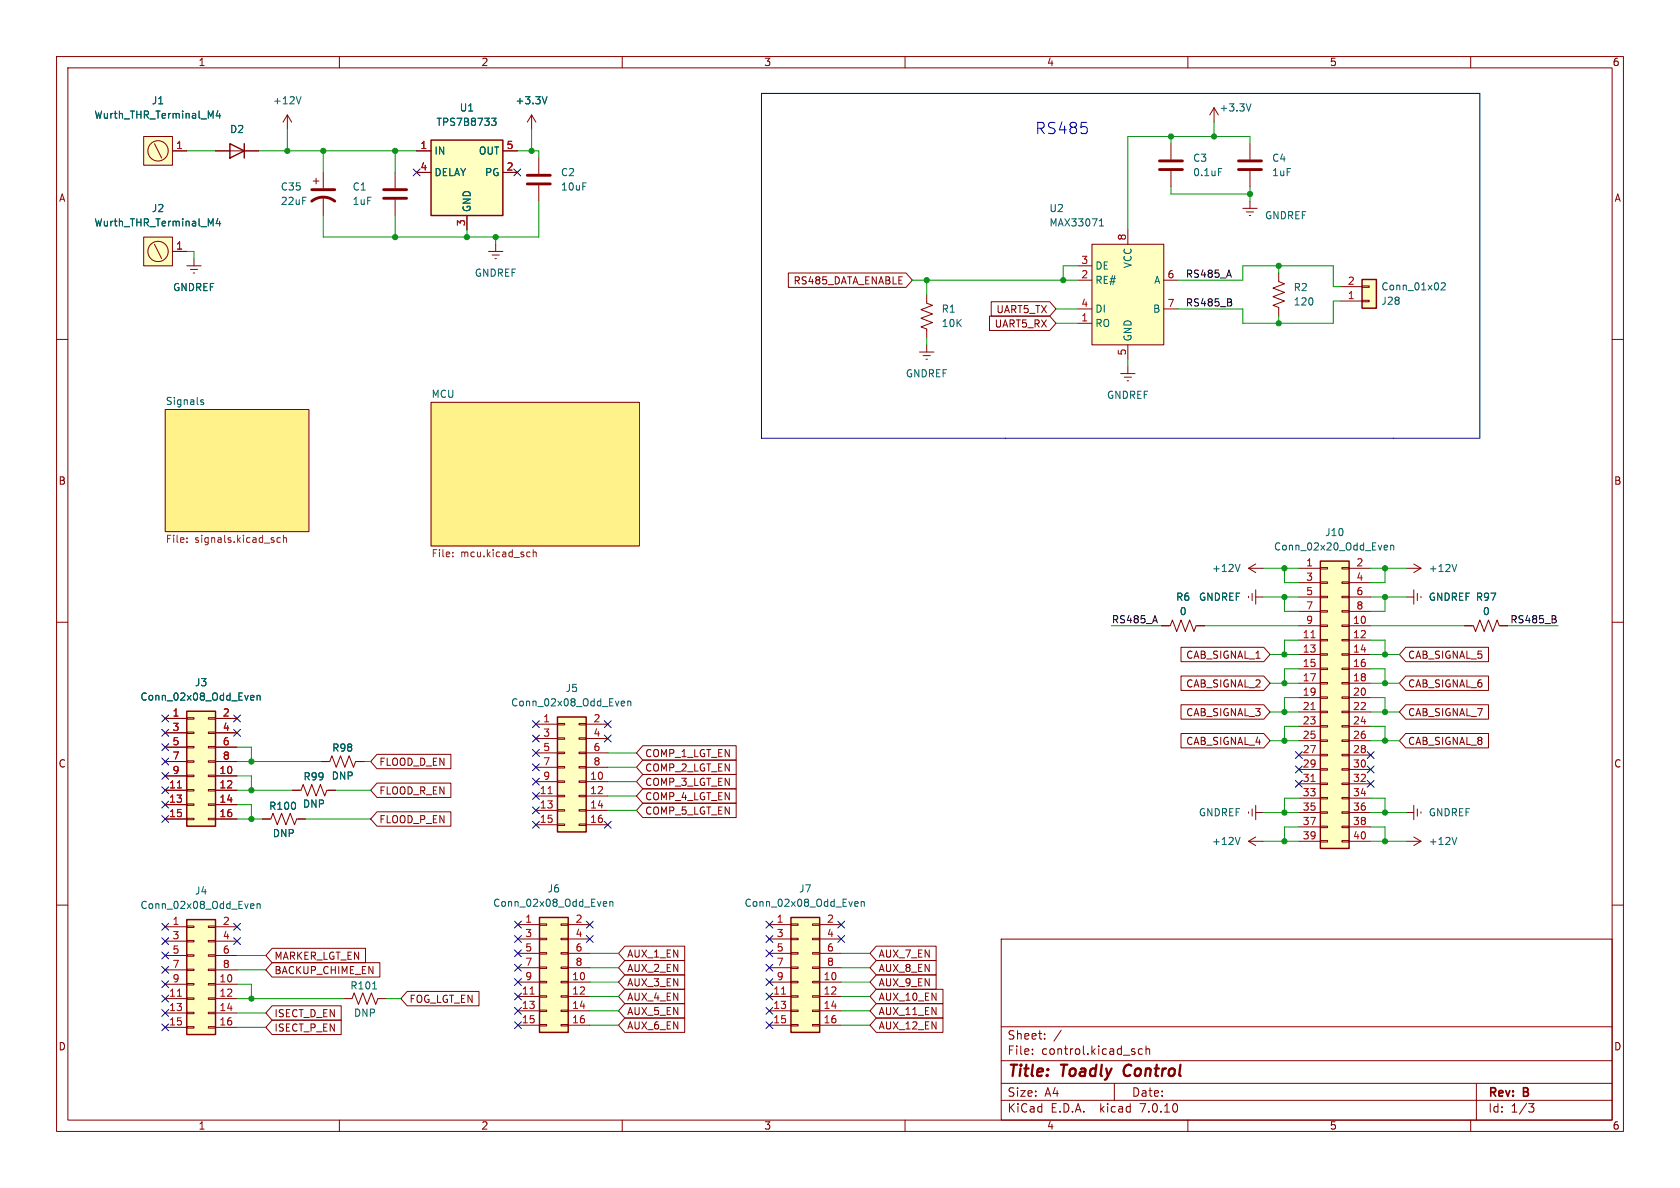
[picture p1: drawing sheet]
<svg xmlns="http://www.w3.org/2000/svg" width="297mm" height="210mm" viewBox="0 0 297 210" stroke-linecap="round" stroke-linejoin="round" font-family="sans-serif">
<g fill="none" stroke="#840000" stroke-width=".18">
<path d="M10 10h277v190h-277zM12 12h273v186h-273zM60 10v2M110 10v2M160 10v2M210 10v2M214.6 19.1l-.7 1.2M214.6 19.1v2.5M214.6 19.1l.8 1.2M260 10v2M25.4 24.1h5.1v5.1h-5.1zM27.3 25.4l1.3 2.5"/>
<path d="M30.5 26.7h2.5M38.1 26.7h7.6M50.8 20.3l-.8 1.3M50.8 20.3v2.6M50.8 20.3l.8 1.3M55.4 32h1M55.9 31.5v1M57.1 30.5v2.8M57.1 34.8v3.3M69.8 30.5v2.8M69.8 35.3v2.8M73.7 26.7h2.5"/>
<path d="M73.7 30.5h2.5M82.5 38.1v2.5M88.9 26.7h2.5M88.9 30.5h2.5M94 20.3l-.8 1.3M94 20.3v2.6M94 20.3l.7 1.3M95.2 27.9v2.8M95.2 32.8v2.8M207 25.4v2.8M207 30.2v2.8M219.7 36.8h2.5"/>
<path d="M220.3 37.5h1.3M220.9 38.1h.2M221 25.4v2.8M221 30.2v2.8M221 35.6v1.2M10 60h2M25.4 41.9h5.1v5.1h-5.1zM27.3 43.2l1.3 2.5M30.5 44.5h2.5M33 47h2.6M33.7 47.6h1.2M34.2 48.3h.2"/>
<path d="M34.3 45.7v1.3M86.4 44.5h2.5M87 45.1h1.3M87.5 45.7h.3M87.6 43.2v1.3M139.4 48.3h20.8l1.1 1.2-1.1 1.3h-20.8zM163.8 52.1v1.5l1 .4-2 .7 2 .8-2 .8 2 .7-2 .8 1 .4v1.5M174.9 55.9h10.7l1.1 1.3-1.1 1.2h-10.7zM175.2 53.3h10.4l1.1 1.3-1.1 1.3h-10.4zM190.5 47h2.5M190.5 57.2h2.5M190.5 49.5h2.5"/>
<path d="M190.5 54.6h2.5M193 43.2h12.7v17.8h-12.7zM199.4 40.6v2.6M205.7 49.5h2.6M205.7 54.6h2.6M226.1 48.3v1.5l1 .4-2.1 .7 2.1 .8-2.1 .8 2.1 .7-2.1 .8 1.1 .4v1.5M237 53.2h3.8M237 50.7h3.8M240.8 50.5h1.3v.3h-1.3zM240.8 53.1h1.3v.2h-1.3zM285 60h2M29.2 72.4h25.4v21.6h-25.4z"/>
<path d="M76.2 71.1h36.8v25.4h-36.8zM162.6 62.2h2.5M163.2 62.9h1.3M163.7 63.5h.3M163.8 61v1.2M198.1 66h2.6M198.8 66.7h1.2M199.3 67.3h.2M199.4 61v2.5M199.4 64.8v1.2M222 99.7l-1.3 .8M249.9 99.7l1.3 .8"/>
<path d="M10 110h2M205.4 110.6h1.5l.4-1 .7 2 .8-2 .7 2 .8-2 .8 2 .4-1h1.5M208.8 119.5h14.6l1.1 1.3-1.1 1.2h-14.6zM208.8 114.4h14.6l1.1 1.3-1.1 1.3h-14.6zM220.7 100.5h2.6M220.7 105.4v.3M220.7 100.5l1.3 .7M221.4 104.9v1.3M222 105.5h1.3M222 104.3v2.5M229.6 100.5h3.8M229.6 110.6h3.8"/>
<path d="M229.6 113.2h3.8M229.6 115.7h3.8M229.6 118.2h3.8M229.6 103h3.8M229.6 105.5h3.8M229.6 108.1h3.8M233.4 118.1h1.3v.3h-1.3zM233.4 115.6h1.3v.2h-1.3zM233.4 113h1.3v.3h-1.3zM233.4 110.5h1.3v.2h-1.3zM233.4 108h1.3v.2h-1.3zM233.4 105.4h1.3v.3h-1.3z"/>
<path d="M233.4 102.9h1.3v.2h-1.3zM233.4 100.3h1.3v.3h-1.3zM237.2 118.1h1.3v.3h-1.3zM237.2 115.6h1.3v.2h-1.3zM237.2 113h1.3v.3h-1.3zM237.2 110.5h1.3v.2h-1.3zM237.2 108h1.3v.2h-1.3zM237.2 105.4h1.3v.3h-1.3zM237.2 102.9h1.3v.2h-1.3zM237.2 100.3h1.3v.3h-1.3zM238.5 100.5h3.8M238.5 110.6h3.8"/>
<path d="M238.5 113.2h3.8M238.5 115.7h3.8M238.5 118.2h3.8M238.5 103h3.8M238.5 105.5h3.8M238.5 108.1h3.8M248.5 119.5h14.6v2.5h-14.6l-1.1-1.2zM248.5 114.4h14.6v2.6h-14.6l-1.1-1.3zM248.7 100.5h2.5M248.7 105.5h1.2M249.9 104.3v2.5M250.6 104.9v1.3"/>
<path d="M251.2 105.4v.3M251.2 100.5l-1.3 .7M259 110.6h1.5l.4 1 .7-2 .8 2 .7-2 .8 2 .8-2 .3 1h1.6M285 110h2M29.2 139.7h3.8M29.2 134.6h3.8M29.2 127h3.8M29.2 137.2h3.8M29.2 129.5h3.8M29.2 132.1h3.8M33 139.6h1.3v.2h-1.3zM33 137h1.3v.3h-1.3z"/>
<path d="M33 134.5h1.3v.2h-1.3zM33 132h1.3v.2h-1.3zM33 129.4h1.3v.3h-1.3zM33 126.9h1.3v.2h-1.3zM36.8 139.6h1.3v.2h-1.3zM36.8 137h1.3v.3h-1.3zM36.8 134.5h1.3v.2h-1.3zM36.8 132h1.3v.2h-1.3zM36.8 129.4h1.3v.3h-1.3zM36.8 126.9h1.3v.2h-1.3zM38.1 139.7h3.8M38.1 134.6h3.8"/>
<path d="M38.1 127h3.8M38.1 137.2h3.8M38.1 129.5h3.8M38.1 132.1h3.8M51.7 139.7h1.5l.4-1 .8 2 .7-2 .8 2 .7-2 .8 2 .4-1h1.5M56.8 134.6h1.5l.4-1 .7 2 .8-2 .8 2 .7-2 .8 2 .4-1h1.5M66.6 138.4h13.1v2.6h-13.1l-1.1-1.3zM66.6 133.3h13.1v2.6h-13.1l-1.1-1.3zM94.7 128h3.9M94.7 138.2h3.9M94.7 130.6h3.9M94.7 133.1h3.9"/>
<path d="M94.7 135.6h3.9M98.6 138h1.2v.3h-1.2zM98.6 135.5h1.2v.3h-1.2zM98.6 133h1.2v.2h-1.2zM98.6 130.4h1.2v.3h-1.2zM98.6 127.9h1.2v.2h-1.2zM102.4 138h1.2v.3h-1.2zM102.4 135.5h1.2v.3h-1.2zM102.4 133h1.2v.2h-1.2zM102.4 130.4h1.2v.3h-1.2zM102.4 127.9h1.2v.2h-1.2zM103.6 128h3.8"/>
<path d="M103.6 138.2h3.8M103.6 130.6h3.8M103.6 133.1h3.8M103.6 135.6h3.8M113.6 131.8h16.5v2.6h-16.5l-1.1-1.3zM113.6 139.4h16.5v2.6h-16.5l-1.1-1.3zM113.6 136.9h16.5v2.5h-16.5l-1.1-1.2zM113.6 134.4h16.5v2.5h-16.5l-1.1-1.3zM208.8 129.7h14.6l1.1 1.2-1.1 1.3h-14.6zM208.8 124.6h14.6l1.1 1.3-1.1 1.2h-14.6zM229.6 120.8h3.8M229.6 123.3h3.8"/>
<path d="M229.6 125.9h3.8M229.6 128.4h3.8M229.6 130.9h3.8M229.6 133.5h3.8M229.6 136h3.8M229.6 138.6h3.8M233.4 138.4h1.3v.3h-1.3zM233.4 135.9h1.3v.2h-1.3zM233.4 133.4h1.3v.2h-1.3zM233.4 130.8h1.3v.3h-1.3zM233.4 128.3h1.3v.2h-1.3zM233.4 125.7h1.3v.3h-1.3z"/>
<path d="M233.4 123.2h1.3v.2h-1.3zM233.4 120.7h1.3v.2h-1.3zM237.2 138.4h1.3v.3h-1.3zM237.2 135.9h1.3v.2h-1.3zM237.2 133.4h1.3v.2h-1.3zM237.2 130.8h1.3v.3h-1.3zM237.2 128.3h1.3v.2h-1.3zM237.2 125.7h1.3v.3h-1.3zM237.2 123.2h1.3v.2h-1.3zM237.2 120.7h1.3v.2h-1.3zM238.5 120.8h3.8M238.5 123.3h3.8"/>
<path d="M238.5 125.9h3.8M238.5 128.4h3.8M238.5 130.9h3.8M238.5 133.5h3.8M238.5 136h3.8M238.5 138.6h3.8M248.5 124.6h14.6v2.5h-14.6l-1.1-1.2zM248.5 129.7h14.6v2.5h-14.6l-1.1-1.3zM10 160h2M29.2 144.8h3.8M29.2 142.2h3.8M33 144.7h1.3v.2h-1.3z"/>
<path d="M33 142.1h1.3v.3h-1.3zM36.8 144.7h1.3v.2h-1.3zM36.8 142.1h1.3v.3h-1.3zM38.1 144.8h3.8M38.1 142.2h3.8M46.4 144.8h1.5l.4-1 .7 2 .8-2 .7 2 .8-2 .8 2 .4-1h1.5M66.6 143.5h13.1v2.6h-13.1l-1.1-1.3zM94.7 140.7h3.9M94.7 143.3h3.9M94.7 145.8h3.9M98.6 145.7h1.2v.2h-1.2zM98.6 143.1h1.2v.3h-1.2z"/>
<path d="M98.6 140.6h1.2v.2h-1.2zM102.4 145.7h1.2v.2h-1.2zM102.4 143.1h1.2v.3h-1.2zM102.4 140.6h1.2v.2h-1.2zM103.6 140.7h3.8M103.6 143.3h3.8M103.6 145.8h3.8M113.6 142h16.5v2.5h-16.5l-1.1-1.2zM220.7 148.7h2.6M220.7 143.5v.3M220.7 148.7l1.3 .8M221.4 143v1.3"/>
<path d="M222 143.6h1.3M222 142.4v2.5M222 148l-1.3 .7M229.6 141.1h3.8M229.6 143.6h3.8M229.6 146.2h3.8M229.6 148.7h3.8M233.4 148.6h1.3v.2h-1.3zM233.4 146.1h1.3v.2h-1.3zM233.4 143.5h1.3v.3h-1.3zM233.4 141h1.3v.2h-1.3zM237.2 148.6h1.3v.2h-1.3z"/>
<path d="M237.2 146.1h1.3v.2h-1.3zM237.2 143.5h1.3v.3h-1.3zM237.2 141h1.3v.2h-1.3zM238.5 141.1h3.8M238.5 143.6h3.8M238.5 146.2h3.8M238.5 148.7h3.8M248.7 143.6h1.2M248.7 148.7h2.5M249.9 142.4v2.5M249.9 148l1.3 .7M250.6 143v1.3"/>
<path d="M251.2 143.5v.3M251.2 148.7l-1.3 .8M285 160h2M29.2 176.5h3.8M29.2 163.8h3.8M29.2 174h3.8M29.2 179.1h3.8M29.2 166.4h3.8M29.2 168.9h3.8M29.2 171.5h3.8M33 178.9h1.3v.3h-1.3zM33 176.4h1.3v.3h-1.3z"/>
<path d="M33 173.9h1.3v.2h-1.3zM33 171.3h1.3v.3h-1.3zM33 168.8h1.3v.2h-1.3zM33 166.2h1.3v.3h-1.3zM33 163.7h1.3v.3h-1.3zM36.8 178.9h1.3v.3h-1.3zM36.8 176.4h1.3v.3h-1.3zM36.8 173.9h1.3v.2h-1.3zM36.8 171.3h1.3v.3h-1.3zM36.8 168.8h1.3v.2h-1.3zM36.8 166.2h1.3v.3h-1.3zM36.8 163.7h1.3v.3h-1.3z"/>
<path d="M38.1 176.5h3.8M38.1 163.8h3.8M38.1 174h3.8M38.1 179.1h3.8M38.1 166.4h3.8M38.1 168.9h3.8M38.1 171.5h3.8M48.1 167.6h16.5v2.6h-16.5l-1.1-1.3zM48.1 177.8h12.2v2.5h-12.2l-1.1-1.2zM48.1 170.2h19.1v2.5h-19.1l-1.1-1.2zM60.7 176.5h1.5l.4-1 .8 2 .7-2 .8 2 .8-2 .7 2 .4-1h1.5M72 175.3h12.7v2.5h-12.7l-1.1-1.3z"/>
<path d="M91.6 163.4h3.8M91.6 173.6h3.8M91.6 176.1h3.8M91.6 178.7h3.8M91.6 166h3.8M91.6 168.5h3.8M91.6 171.1h3.8M95.4 178.6h1.2v.2h-1.2zM95.4 176h1.2v.3h-1.2zM95.4 173.5h1.2v.2h-1.2zM95.4 170.9h1.2v.3h-1.2zM95.4 168.4h1.2v.3h-1.2z"/>
<path d="M95.4 165.9h1.2v.2h-1.2zM95.4 163.3h1.2v.3h-1.2zM99.2 178.6h1.3v.2h-1.3zM99.2 176h1.3v.3h-1.3zM99.2 173.5h1.3v.2h-1.3zM99.2 170.9h1.3v.3h-1.3zM99.2 168.4h1.3v.3h-1.3zM99.2 165.9h1.3v.2h-1.3zM99.2 163.3h1.3v.3h-1.3zM100.5 163.4h3.8M100.5 173.6h3.8M100.5 176.1h3.8"/>
<path d="M100.5 178.7h3.8M100.5 166h3.8M100.5 168.5h3.8M100.5 171.1h3.8M110.5 172.3h10.5v2.6h-10.5l-1.2-1.3zM110.5 167.3h10.5v2.5h-10.5l-1.2-1.3zM110.5 174.9h10.5v2.5h-10.5l-1.2-1.3zM110.5 169.8h10.5v2.5h-10.5l-1.2-1.2zM110.5 180h10.5v2.5h-10.5l-1.2-1.3zM110.5 177.4h10.5v2.6h-10.5l-1.2-1.3zM136 163.4h3.8M136 173.6h3.8"/>
<path d="M136 176.1h3.8M136 178.7h3.8M136 166h3.8M136 168.5h3.8M136 171.1h3.8M139.8 178.6h1.3v.2h-1.3zM139.8 176h1.3v.3h-1.3zM139.8 173.5h1.3v.2h-1.3zM139.8 170.9h1.3v.3h-1.3zM139.8 168.4h1.3v.3h-1.3zM139.8 165.9h1.3v.2h-1.3zM139.8 163.3h1.3v.3h-1.3z"/>
<path d="M143.6 178.6h1.3v.2h-1.3zM143.6 176h1.3v.3h-1.3zM143.6 173.5h1.3v.2h-1.3zM143.6 170.9h1.3v.3h-1.3zM143.6 168.4h1.3v.3h-1.3zM143.6 165.9h1.3v.2h-1.3zM143.6 163.3h1.3v.3h-1.3zM144.9 163.4h3.8M144.9 173.6h3.8M144.9 176.1h3.8M144.9 178.7h3.8M144.9 166h3.8"/>
<path d="M144.9 168.5h3.8M144.9 171.1h3.8M154.9 167.3h10.6v2.5h-10.6l-1.1-1.3zM154.9 177.4h11.8v2.6h-11.8l-1.1-1.3zM154.9 180h11.8v2.5h-11.8l-1.1-1.3zM154.9 169.8h10.6v2.5h-10.6l-1.1-1.2zM154.9 174.9h11.8v2.5h-11.8l-1.1-1.3zM154.9 172.3h10.6v2.6h-10.6l-1.1-1.3zM177 166h108v32h-108zM29.2 181.6h3.8M33 181.5h1.3v.2h-1.3zM36.8 181.5h1.3v.2h-1.3z"/>
<path d="M38.1 181.6h3.8M48.1 180.3h12.2v2.6h-12.2l-1.1-1.3zM60 198v2M91.6 181.2h3.8M95.4 181.1h1.2v.3h-1.2zM99.2 181.1h1.3v.3h-1.3zM100.5 181.2h3.8M110 198v2M136 181.2h3.8M139.8 181.1h1.3v.3h-1.3zM143.6 181.1h1.3v.3h-1.3zM144.9 181.2h3.8"/>
<path d="M160 198v2M177 194.5h108M177 191.5h108M177 187.5h108M177 181.5h108M182.5 186.3v.1M182.5 185.5v.1M184.7 183.6v.1M184.7 182.8v.1M187.6 182.1l-1.3 2M197 191.5v3M202 185.5l-.5-.1-.3 .3v.4l.2 .2h.6"/>
<path d="M202.6 185.5l.2-.1 .4 .1v.9M202.6 184.9v1.5M210 198v2M260 198v2M261 191.5v6.5M270.2 195.1h1l-.5 .6 .4 .1 .1 .5-.3 .3h-.4"/>
<circle cx="27.9" cy="26.7" r="1.8"/>
<circle cx="27.9" cy="44.5" r="1.8"/>
</g>
<path d="M198.9 188.5a1.27 1.27 0 0 0 0 1.6" fill="none" stroke="#840000" stroke-width=".4"/>
<g fill="#fff28a" stroke="#fff28a" stroke-width=".18">
<path d="M76.2 71.1h36.8v25.4h-36.8z"/>
<path d="M29.2 72.4h25.4v21.6h-25.4z"/>
</g>
<path d="M33.1 95.8v.1M33.1 95.1v.1M49.6 95.1l-.4-.1-.2 .3 .1 .5h.5M50.1 95.2l.2-.2 .3 .1 .1 .8M50.1 94.6v1.3M80 98.3v.1M80 97.6v.2M93.6 97.6h.1M93.7 98.4h-.1M94.3 97.2v1.2M94.3 97.7l.1-.1h.3l.1 .8" fill="none" stroke="#725600" stroke-width=".18"/>
<g fill="none" stroke="#006464" stroke-width=".18">
<path d="M38.5 19.6l-.3 .9h.8M53.2 17.1l-.4 1.3M96.7 17.1l-.4 1.3M221.2 18.4l-.5 1.2M38.5 38.6l-.3 .9h.8M38.8 20.1v.8M38.8 39.1v.8M86.9 20.9h.8l-.4 .5 .3 .1 .1 .4-.3 .3h-.3M194.4 39.9h.7M194.4 39l.3-.3v1.2M215.4 29.8h.6M254.8 50.1l.5-.1 .2 .3-.8 1h.8"/>
<path d="M35.5 71l.5 .2v.1l-.2 .2h-.3M35.5 70.7h.5M219.2 99.8l-.4 1.2M244.9 96.4h.3l.1 .3-.6 .1M245.2 97.2h-.3M245.9 96.5l.1-.1h.3l.1 .8M245.9 96.4v.8M257.5 99.8l-.4 1.2M44.5 122.9l.3 .1 .1 .2-.6 .1M44.8 123.7l-.3 .1M45.4 122.9v.9M45.4 123l.2-.1 .3 .1 .1 .8"/>
<path d="M110 123.9l.4 .1v.2l-.6 .2M110.4 124.7l-.4 .1M111 124.1l.2-.2 .3 .1v.8M111 123.9v.9M44.5 159.8h.3l.1 .3-.6 .1M45.4 159.9l.2-.1h.3l.1 .8M45.4 159.8v.8M106.8 159.4h.4l.1 .3-.6 .1M107.8 159.5l.2-.1h.3v.8M107.8 159.4v.8M151.3 159.4h.3l.1 .3-.6 .1M152.3 159.5l.1-.1h.3l.1 .8"/>
<path d="M152.3 159.4v.8M219.2 148l-.4 1.3M257.5 148l-.4 1.3M44.8 160.5l-.3 .1M65.9 174.8h.7M107.2 160.2h-.4M151.6 160.2h-.3"/>
</g>
<g fill="#ffffc2" stroke="#ffffc2" stroke-width=".18">
<path d="M98.6 126.7h5v20.4h-5z"/>
<path d="M95.4 162.2h5.1v20.3h-5.1z"/>
<path d="M233.4 99.2h5.1v50.8h-5.1z"/>
<path d="M139.8 162.2h5.1v20.3h-5.1z"/>
<path d="M33 162.6h5.1v20.3h-5.1z"/>
<path d="M25.4 24.1h5.1v5.1h-5.1z"/>
<path d="M25.4 41.9h5.1v5.1h-5.1z"/>
<path d="M240.8 49.4h2.5v5.1h-2.5z"/>
<path d="M33 125.7h5.1v20.4h-5.1z"/>
<path d="M193 43.2h12.7v17.8h-12.7z"/>
<path d="M76.2 24.8h12.7v13.3h-12.7z"/>
</g>
<path d="M40.6 25.4l2.6 1.3-2.6 1.2zM43.2 25.4v2.5M76.2 24.8h12.7v13.3h-12.7zM240.8 49.4h2.5v5.1h-2.5zM233.4 99.2h5.1v50.8h-5.1zM33 125.7h5.1v20.4h-5.1zM98.6 126.7h5v20.4h-5zM33 162.6h5.1v20.3h-5.1zM95.4 162.2h5.1v20.3h-5.1zM139.8 162.2h5.1v20.3h-5.1z" fill="none" stroke="#840000" stroke-width=".25"/>
<path d="M231.8 112.7h.7M31.4 139.3h.7M231.8 125.4h.7M231.8 138.1h.7M96.9 140.3h.7M31.4 176.1h.7M93.7 175.7h.7M138.2 175.7h.7" fill="none" stroke="#a90000" stroke-width=".18"/>
<path d="M55.1 35.6a3.3 3.3 0 0 1 4.1 0M55.1 33.5h4.1M67.8 33.5h4.1M67.8 35.1h4.1M93.2 32.5h4.1M93.2 31h4.1M205 30h4M205 28.4h4M218.9 30h4.1M218.9 28.4h4.1" fill="none" stroke="#840000" stroke-width=".51"/>
<path d="M217.6 53.5l.2 .2-.2 .3M217.6 52.9v.4M275 109.5l.1 .2-.1 .3M275 109v.3" fill="none" stroke="#0f0f0f" stroke-width=".18"/>
<path d="M134.6 16.5h127v61h-127z" fill="none" stroke="#0000c2" stroke-width=".18"/>
<g fill="none" stroke="#009600" stroke-width=".18">
<path d="M33 26.7h5.1M45.7 26.7h28M50.8 22.9v3.8M57.1 26.7v3.8M69.8 26.7v3.8M69.8 38.1v3.8M91.4 26.7h3.8v1.2M94 22.9v3.8M95.2 35.6v6.3h-38.1v-3.8M207 24.1v1.3M207 33v1.3h14M214.6 21.6v2.5"/>
<path d="M221 25.4v-1.3h-21.6v16.5M221 33v2.6M33 44.5h1.3v1.2M82.5 40.6v1.3M87.6 41.9v1.3M161.3 49.5h29.2M163.8 49.5v2.6M163.8 59.7v1.3M186.7 57.2h3.8M186.7 54.6h3.8M190.5 47h-2.5v2.5M208.3 49.5h11.4v-2.5h16v3.7h1.3"/>
<path d="M226.1 47v1.3M226.1 55.9v1.3M237 53.2h-1.3v4h-16v-2.6h-11.4M199.4 63.5v1.3M196.5 110.6h8.9M213 110.6h16.6M223.3 105.5h6.3M223.3 100.5h6.3M224.5 115.7h5.1M227.1 100.5v2.5h2.5M227.1 105.5v2.6h2.5M229.6 113.2h-2.5v2.5"/>
<path d="M229.6 118.2h-2.5v2.6M242.3 105.5h6.4M242.3 100.5h6.4M242.3 113.2h2.6v2.5M242.3 118.2h2.6v2.6M242.3 110.6h16.7M242.3 115.7h5.1M244.9 100.5v2.5h-2.6M244.9 105.5v2.6h-2.6M266.6 110.6h8.9M41.9 134.6h14.9M41.9 139.7h9.8"/>
<path d="M41.9 137.2h2.5v2.5M41.9 132.1h2.5v2.5M59.3 139.7h6.2M64.4 134.6h1.1M107.4 133.1h5.1M107.4 135.6h5.1M107.4 138.2h5.1M224.5 130.9h5.1M224.5 125.9h5.1M224.5 120.8h5.1M229.6 123.3h-2.5v2.6M229.6 128.4h-2.5v2.5"/>
<path d="M242.3 123.3h2.6v2.6M242.3 128.4h2.6v2.5M242.3 130.9h5.1M242.3 125.9h5.1M242.3 120.8h5.1M41.9 144.8h4.5M41.9 142.2h2.5v2.6M54 144.8h11.5M107.4 140.7h5.1M107.4 143.3h5.1M223.3 148.7h6.3M223.3 143.6h6.3"/>
<path d="M229.6 141.1h-2.5v2.5M229.6 146.2h-2.5v2.5M242.3 148.7h6.4M242.3 141.1h2.6v2.5M242.3 146.2h2.6v2.5M242.3 143.6h6.4M41.9 174h2.5v2.5M41.9 176.5h18.8M41.9 168.9h5.1M41.9 179.1h5.1M41.9 171.5h5.1M68.3 176.5h2.6"/>
<path d="M104.3 168.5h5M104.3 178.7h5M104.3 176.1h5M104.3 171.1h5M104.3 173.6h5M148.7 168.5h5.1M148.7 178.7h5.1M148.7 176.1h5.1M148.7 171.1h5.1M148.7 173.6h5.1M41.9 181.6h5.1M104.3 181.2h5"/>
<path d="M148.7 181.2h5.1"/>
</g>
<g fill="none" stroke="#000084" stroke-width=".18">
<path d="M73.1 29.9l1.2 1.2M74.3 29.9l-1.2 1.2M90.8 29.9l1.2 1.2M92 29.9l-1.2 1.2M28.6 139.1l1.2 1.2M28.6 128.9l1.2 1.2M28.6 134l1.2 1.2M28.6 126.4l1.2 1.2M28.6 131.5l1.2 1.2M28.6 136.6l1.2 1.2M29.8 139.1l-1.2 1.2M29.8 128.9l-1.2 1.2"/>
<path d="M29.8 134l-1.2 1.2M29.8 126.4l-1.2 1.2M29.8 131.5l-1.2 1.2M29.8 136.6l-1.2 1.2M41.3 128.9l1.2 1.2M41.3 126.4l1.2 1.2M42.5 128.9l-1.2 1.2M42.5 126.4l-1.2 1.2M94.1 132.5l1.3 1.2M94.1 129.9l1.3 1.3M94.1 127.4l1.3 1.2M94.1 137.6l1.3 1.2"/>
<path d="M94.1 135l1.3 1.2M95.4 129.9l-1.3 1.3M95.4 127.4l-1.3 1.2M95.4 137.6l-1.3 1.2M95.4 132.5l-1.3 1.2M95.4 135l-1.3 1.2M106.8 129.9l1.3 1.3M106.8 127.4l1.3 1.2M108.1 129.9l-1.3 1.3M108.1 127.4l-1.3 1.2M229 132.9l1.2 1.2M229 137.9l1.2 1.3"/>
<path d="M229 135.4l1.2 1.2M230.2 132.9l-1.2 1.2M230.2 137.9l-1.2 1.3M230.2 135.4l-1.2 1.2M241.7 137.9l1.2 1.3M241.7 135.4l1.2 1.2M241.7 132.9l1.2 1.2M242.9 137.9l-1.2 1.3M242.9 135.4l-1.2 1.2M242.9 132.9l-1.2 1.2M28.6 141.6l1.2 1.2M28.6 144.2l1.2 1.2"/>
<path d="M29.8 141.6l-1.2 1.2M29.8 144.2l-1.2 1.2M94.1 145.2l1.3 1.2M94.1 142.6l1.3 1.3M94.1 140.1l1.3 1.2M95.4 142.6l-1.3 1.3M95.4 145.2l-1.3 1.2M95.4 140.1l-1.3 1.2M106.8 145.2l1.3 1.2M108.1 145.2l-1.3 1.2M28.6 163.2l1.2 1.2M28.6 168.3l1.2 1.2"/>
<path d="M28.6 165.8l1.2 1.2M28.6 173.4l1.2 1.2M28.6 170.8l1.2 1.3M28.6 175.9l1.2 1.2M28.6 178.5l1.2 1.2M29.8 163.2l-1.2 1.2M29.8 168.3l-1.2 1.2M29.8 165.8l-1.2 1.2M29.8 175.9l-1.2 1.2M29.8 178.5l-1.2 1.2M29.8 173.4l-1.2 1.2M29.8 170.8l-1.2 1.3"/>
<path d="M41.3 163.2l1.2 1.2M41.3 165.8l1.2 1.2M42.5 163.2l-1.2 1.2M42.5 165.8l-1.2 1.2M91 173l1.2 1.2M91 167.9l1.2 1.2M91 165.4l1.2 1.2M91 170.5l1.2 1.2M91 162.8l1.2 1.3M91 178.1l1.2 1.2M91 175.5l1.2 1.3M92.2 173l-1.2 1.2"/>
<path d="M92.2 167.9l-1.2 1.2M92.2 165.4l-1.2 1.2M92.2 170.5l-1.2 1.2M92.2 162.8l-1.2 1.3M92.2 178.1l-1.2 1.2M92.2 175.5l-1.2 1.3M103.7 162.8l1.2 1.3M103.7 165.4l1.2 1.2M104.9 165.4l-1.2 1.2M104.9 162.8l-1.2 1.3M135.4 162.8l1.2 1.3M135.4 170.5l1.2 1.2"/>
<path d="M135.4 175.5l1.2 1.3M135.4 173l1.2 1.2M135.4 178.1l1.2 1.2M135.4 167.9l1.2 1.2M135.4 165.4l1.2 1.2M136.6 178.1l-1.2 1.2M136.6 162.8l-1.2 1.3M136.6 175.5l-1.2 1.3M136.6 170.5l-1.2 1.2M136.6 173l-1.2 1.2M136.6 167.9l-1.2 1.2M136.6 165.4l-1.2 1.2"/>
<path d="M148.1 165.4l1.2 1.2M148.1 162.8l1.2 1.3M149.3 165.4l-1.2 1.2M149.3 162.8l-1.2 1.3M28.6 181l1.2 1.2M29.8 181l-1.2 1.2M91 180.6l1.2 1.2M92.2 180.6l-1.2 1.2M135.4 180.6l1.2 1.2M136.6 180.6l-1.2 1.2"/>
</g>
<g fill="#009600" stroke="#009600" stroke-width=".18">
<circle cx="163.8" cy="49.5" r=".46"/>
<circle cx="188" cy="49.5" r=".46"/>
<circle cx="221" cy="34.3" r=".46"/>
<circle cx="207" cy="24.1" r=".46"/>
<circle cx="214.6" cy="24.1" r=".46"/>
<circle cx="227.1" cy="148.7" r=".46"/>
<circle cx="227.1" cy="130.9" r=".46"/>
<circle cx="244.9" cy="148.7" r=".46"/>
<circle cx="227.1" cy="143.6" r=".46"/>
<circle cx="244.9" cy="115.7" r=".46"/>
<circle cx="244.9" cy="105.5" r=".46"/>
<circle cx="226.1" cy="47" r=".46"/>
<circle cx="227.1" cy="100.5" r=".46"/>
<circle cx="244.9" cy="100.5" r=".46"/>
<circle cx="226.1" cy="57.2" r=".46"/>
<circle cx="244.9" cy="130.9" r=".46"/>
<circle cx="244.9" cy="125.9" r=".46"/>
<circle cx="227.1" cy="105.5" r=".46"/>
<circle cx="227.1" cy="115.7" r=".46"/>
<circle cx="244.9" cy="120.8" r=".46"/>
<circle cx="227.1" cy="120.8" r=".46"/>
<circle cx="227.1" cy="125.9" r=".46"/>
<circle cx="244.9" cy="143.6" r=".46"/>
<circle cx="44.4" cy="144.8" r=".46"/>
<circle cx="44.4" cy="139.7" r=".46"/>
<circle cx="44.4" cy="134.6" r=".46"/>
<circle cx="69.8" cy="26.7" r=".46"/>
<circle cx="69.8" cy="41.9" r=".46"/>
<circle cx="82.5" cy="41.9" r=".46"/>
<circle cx="50.8" cy="26.7" r=".46"/>
<circle cx="57.1" cy="26.7" r=".46"/>
<circle cx="44.4" cy="176.5" r=".46"/>
<circle cx="94" cy="26.7" r=".46"/>
<circle cx="87.6" cy="41.9" r=".46"/>
</g>
<text font-size="2.8" fill="#0000c2" x="182.9" y="23.9">RS485</text>
<g font-size="2.8" fill="#840000">
<text x="178" y="190.9">Title:</text>
<text x="187.7" y="190.9">Toadly</text>
<text x="199.5" y="190.9">Control</text>
</g>
<g font-size="2.1" fill="#840000">
<text x="178" y="184">Sheet:</text>
<text x="178" y="186.7">File:</text>
<text x="184.1" y="186.7">control.kicad_sch</text>
<text x="178" y="196.9">KiCad</text>
<text x="178" y="194.1">Size:</text>
<text x="184.7" y="194.1">A4</text>
<text x="185.7" y="196.9">E.D.A.</text>
<text x="194.6" y="196.9">kicad</text>
<text x="200" y="194.1">Date:</text>
<text x="201.8" y="196.9">7.0.10</text>
<text x="263" y="194.3">Rev:</text>
<text x="263" y="196.9">Id:</text>
<text x="267.1" y="196.9">1/3</text>
<text x="269.4" y="194.3">B</text>
</g>
<g font-size="1.8" fill="#840000">
<text x="35" y="11.9">1</text>
<text x="85" y="11.9">2</text>
<text x="135" y="11.9">3</text>
<text x="185" y="11.9">4</text>
<text x="235" y="11.9">5</text>
<text x="285" y="11.9">6</text>
<text x="10.3" y="35.9">A</text>
<text x="285.3" y="35.9">A</text>
<text x="140.2" y="50.5">RS485_DATA_ENABLE</text>
<text x="175.7" y="58.1">UART5_RX</text>
<text x="176" y="55.6">UART5_TX</text>
<text x="10.3" y="85.9">B</text>
<text x="285.3" y="85.9">B</text>
<text x="209.6" y="116.7">CAB_SIGNAL_1</text>
<text x="248.8" y="116.7">CAB_SIGNAL_5</text>
<text x="209.6" y="121.7">CAB_SIGNAL_2</text>
<text x="248.8" y="121.7">CAB_SIGNAL_6</text>
<text x="209.6" y="131.9">CAB_SIGNAL_4</text>
<text x="209.6" y="126.8">CAB_SIGNAL_3</text>
<text x="248.8" y="126.8">CAB_SIGNAL_7</text>
<text x="248.8" y="131.9">CAB_SIGNAL_8</text>
<text x="10.3" y="135.9">C</text>
<text x="67" y="135.6">FLOOD_D_EN</text>
<text x="114" y="134.1">COMP_1_LGT_EN</text>
<text x="114" y="136.6">COMP_2_LGT_EN</text>
<text x="285.3" y="135.9">C</text>
<text x="67" y="140.7">FLOOD_R_EN</text>
<text x="114" y="141.7">COMP_4_LGT_EN</text>
<text x="114" y="139.1">COMP_3_LGT_EN</text>
<text x="67" y="145.7">FLOOD_P_EN</text>
<text x="114" y="144.2">COMP_5_LGT_EN</text>
<text x="48.4" y="169.9">MARKER_LGT_EN</text>
<text x="48.4" y="172.4">BACKUP_CHIME_EN</text>
<text x="110.8" y="169.5">AUX_1_EN</text>
<text x="110.8" y="172">AUX_2_EN</text>
<text x="155.2" y="169.5">AUX_7_EN</text>
<text x="155.2" y="172">AUX_8_EN</text>
<text x="72.3" y="177.5">FOG_LGT_EN</text>
<text x="110.8" y="174.6">AUX_3_EN</text>
<text x="110.8" y="177.1">AUX_4_EN</text>
<text x="110.8" y="179.6">AUX_5_EN</text>
<text x="155.2" y="179.6">AUX_11_EN</text>
<text x="155.2" y="177.1">AUX_10_EN</text>
<text x="155.2" y="174.6">AUX_9_EN</text>
<text x="10.3" y="185.9">D</text>
<text x="48.4" y="182.6">ISECT_P_EN</text>
<text x="48.4" y="180">ISECT_D_EN</text>
<text x="110.8" y="182.2">AUX_6_EN</text>
<text x="155.2" y="182.2">AUX_12_EN</text>
<text x="285.3" y="185.9">D</text>
<text x="35" y="199.9">1</text>
<text x="85" y="199.9">2</text>
<text x="135" y="199.9">3</text>
<text x="185" y="199.9">4</text>
<text x="235" y="199.9">5</text>
<text x="285" y="199.9">6</text>
</g>
<g font-size="1.8" fill="#006464">
<text x="16.6" y="21.2">Wurth_THR_Terminal_M4</text>
<text x="26.7" y="18.6">J1</text>
<text x="40.6" y="23.7">D2</text>
<text x="48.2" y="18.6">+12V</text>
<text x="77.1" y="22.5">TPS7B8733</text>
<text x="81.2" y="19.9">U1</text>
<text x="91" y="18.6">+3.3V</text>
<text x="215.5" y="19.9">+3.3V</text>
<text x="76.7" y="27.5">IN</text>
<text x="84.6" y="27.5">OUT</text>
<text x="210.8" y="28.8">C3</text>
<text x="224.8" y="28.8">C4</text>
<text x="49.5" y="33.9">C35</text>
<text x="62.2" y="33.9">C1</text>
<text x="76.7" y="31.3">DELAY</text>
<text x="85.6" y="31.3">PG</text>
<text x="99.1" y="31.3">C2</text>
<text x="99.1" y="33.9">10uF</text>
<text x="210.8" y="31.3">0.1uF</text>
<text x="224.8" y="31.3">1uF</text>
<text x="16.6" y="40.2">Wurth_THR_Terminal_M4</text>
<text x="26.7" y="37.7">J2</text>
<text x="49.5" y="36.4">22uF</text>
<text x="62.2" y="36.4">1uF</text>
<text x="83.4" y="37.6" transform="rotate(-90 83.4 37.6)">GND</text>
<text x="185.4" y="37.7">U2</text>
<text x="185.4" y="40.2">MAX33071</text>
<text x="223.5" y="39">GNDREF</text>
<text x="193.5" y="47.9">DE</text>
<text x="200.3" y="47.5" transform="rotate(-90 200.3 47.5)">VCC</text>
<text x="30.5" y="51.7">GNDREF</text>
<text x="83.8" y="49.1">GNDREF</text>
<text x="193.5" y="50.4">RE#</text>
<text x="203.9" y="50.4">A</text>
<text x="228.6" y="51.7">R2</text>
<text x="244.1" y="51.5">Conn_01x02</text>
<text x="166.4" y="55.5">R1</text>
<text x="166.4" y="58">10K</text>
<text x="193.5" y="58">RO</text>
<text x="193.5" y="55.5">DI</text>
<text x="203.8" y="55.5">B</text>
<text x="228.6" y="54.2">120</text>
<text x="244.1" y="54.1">J28</text>
<text x="200.3" y="60.5" transform="rotate(-90 200.3 60.5)">GND</text>
<text x="29.2" y="71.7">Signals</text>
<text x="76.2" y="70.4">MCU</text>
<text x="160" y="66.9">GNDREF</text>
<text x="195.6" y="70.7">GNDREF</text>
<text x="234.2" y="95">J10</text>
<text x="214.2" y="101.3">+12V</text>
<text x="225.1" y="97.5">Conn_02x20_Odd_Even</text>
<text x="252.5" y="101.3">+12V</text>
<text x="207.8" y="106.4">R6</text>
<text x="211.9" y="106.4">GNDREF</text>
<text x="252.5" y="106.4">GNDREF R97</text>
<text x="208.5" y="108.9">0</text>
<text x="262.1" y="108.9">0</text>
<text x="24.7" y="124.1">Conn_02x08_Odd_Even</text>
<text x="34.4" y="121.5">J3</text>
<text x="90.3" y="125.1">Conn_02x08_Odd_Even</text>
<text x="99.9" y="122.5">J5</text>
<text x="58.6" y="133.1">R98</text>
<text x="47.5" y="143.4">R100</text>
<text x="53.5" y="143">DNP</text>
<text x="53.6" y="138.2">R99</text>
<text x="58.5" y="138">DNP</text>
<text x="48.1" y="148.2">DNP</text>
<text x="211.8" y="144.5">GNDREF</text>
<text x="214.2" y="149.6">+12V</text>
<text x="252.5" y="144.5">GNDREF</text>
<text x="252.5" y="149.6">+12V</text>
<text x="24.7" y="160.9">Conn_02x08_Odd_Even</text>
<text x="34.4" y="158.3">J4</text>
<text x="87.1" y="160.5">Conn_02x08_Odd_Even</text>
<text x="96.7" y="158">J6</text>
<text x="131.5" y="160.5">Conn_02x08_Odd_Even</text>
<text x="141.2" y="158">J7</text>
<text x="61.8" y="175.1">R101</text>
<text x="62.5" y="179.9">DNP</text>
</g>
<g font-size="1.8" fill="#a90000">
<text x="31" y="26.4">1</text>
<text x="74.2" y="26.4">1</text>
<text x="89.5" y="26.4">5</text>
<text x="74.2" y="30.2">4</text>
<text x="89.5" y="30.2">2</text>
<text x="82.3" y="40.1" transform="rotate(-90 82.3 40.1)">3</text>
<text x="31" y="44.2">1</text>
<text x="191.1" y="46.7">3</text>
<text x="199.1" y="42.6" transform="rotate(-90 199.1 42.6)">8</text>
<text x="191.1" y="49.3">2</text>
<text x="206.3" y="49.3">6</text>
<text x="238.2" y="53">1</text>
<text x="238.2" y="50.4">2</text>
<text x="191.1" y="56.9">1</text>
<text x="191.1" y="54.4">4</text>
<text x="206.3" y="54.4">7</text>
<text x="199.1" y="62.9" transform="rotate(-90 199.1 62.9)">5</text>
<text x="230.8" y="100.2">1</text>
<text x="239.7" y="100.2">2</text>
<text x="230.8" y="102.7">3</text>
<text x="230.8" y="105.3">5</text>
<text x="230.8" y="107.8">7</text>
<text x="239.7" y="102.7">4</text>
<text x="239.7" y="105.3">6</text>
<text x="239.7" y="107.8">8</text>
<text x="230.2" y="112.9">11</text>
<text x="230.8" y="110.4">9</text>
<text x="239.1" y="110.4">10</text>
<text x="239.1" y="112.9">12</text>
<text x="230.2" y="115.4">13</text>
<text x="230.2" y="118">15</text>
<text x="239.1" y="115.4">14</text>
<text x="239.1" y="118">16</text>
<text x="230.2" y="120.5">17</text>
<text x="230.2" y="123.1">19</text>
<text x="230.2" y="125.6">21</text>
<text x="239.1" y="120.5">18</text>
<text x="239.1" y="123.1">20</text>
<text x="239.1" y="125.6">22</text>
<text x="30.4" y="126.7">1</text>
<text x="30.4" y="129.3">3</text>
<text x="30.4" y="131.8">5</text>
<text x="39.3" y="126.7">2</text>
<text x="39.3" y="129.3">4</text>
<text x="39.3" y="131.8">6</text>
<text x="95.9" y="127.8">1</text>
<text x="95.9" y="130.3">3</text>
<text x="104.8" y="127.8">2</text>
<text x="104.8" y="130.3">4</text>
<text x="230.2" y="128.1">23</text>
<text x="230.2" y="130.7">25</text>
<text x="239.1" y="128.1">24</text>
<text x="239.1" y="130.7">26</text>
<text x="30.4" y="134.4">7</text>
<text x="30.4" y="136.9">9</text>
<text x="38.7" y="136.9">10</text>
<text x="39.3" y="134.4">8</text>
<text x="95.9" y="132.8">5</text>
<text x="95.9" y="135.4">7</text>
<text x="95.9" y="137.9">9</text>
<text x="104.2" y="137.9">10</text>
<text x="104.8" y="132.8">6</text>
<text x="104.8" y="135.4">8</text>
<text x="230.2" y="133.2">27</text>
<text x="230.2" y="135.8">29</text>
<text x="239.1" y="133.2">28</text>
<text x="239.1" y="135.8">30</text>
<text x="29.8" y="139.4">11</text>
<text x="29.8" y="142">13</text>
<text x="38.7" y="139.4">12</text>
<text x="38.7" y="142">14</text>
<text x="95.3" y="140.5">11</text>
<text x="95.3" y="143">13</text>
<text x="104.2" y="140.5">12</text>
<text x="104.2" y="143">14</text>
<text x="230.2" y="138.3">31</text>
<text x="230.2" y="140.8">33</text>
<text x="230.2" y="143.4">35</text>
<text x="239.1" y="138.3">32</text>
<text x="239.1" y="140.8">34</text>
<text x="239.1" y="143.4">36</text>
<text x="29.8" y="144.5">15</text>
<text x="38.7" y="144.5">16</text>
<text x="95.3" y="145.5">15</text>
<text x="104.2" y="145.5">16</text>
<text x="230.2" y="145.9">37</text>
<text x="230.2" y="148.5">39</text>
<text x="239.1" y="145.9">38</text>
<text x="239.1" y="148.5">40</text>
<text x="30.4" y="163.6">1</text>
<text x="30.4" y="166.1">3</text>
<text x="39.3" y="163.6">2</text>
<text x="39.3" y="166.1">4</text>
<text x="92.8" y="163.2">1</text>
<text x="92.8" y="165.7">3</text>
<text x="101.7" y="163.2">2</text>
<text x="101.7" y="165.7">4</text>
<text x="137.2" y="163.2">1</text>
<text x="137.2" y="165.7">3</text>
<text x="146.1" y="163.2">2</text>
<text x="146.1" y="165.7">4</text>
<text x="30.4" y="168.7">5</text>
<text x="30.4" y="171.2">7</text>
<text x="30.4" y="173.7">9</text>
<text x="38.7" y="173.7">10</text>
<text x="39.3" y="168.7">6</text>
<text x="39.3" y="171.2">8</text>
<text x="92.8" y="168.3">5</text>
<text x="92.8" y="170.8">7</text>
<text x="92.8" y="173.4">9</text>
<text x="101.1" y="173.4">10</text>
<text x="101.7" y="168.3">6</text>
<text x="101.7" y="170.8">8</text>
<text x="137.2" y="168.3">5</text>
<text x="137.2" y="170.8">7</text>
<text x="137.2" y="173.4">9</text>
<text x="145.5" y="173.4">10</text>
<text x="146.1" y="168.3">6</text>
<text x="146.1" y="170.8">8</text>
<text x="29.8" y="176.3">11</text>
<text x="29.8" y="178.8">13</text>
<text x="38.7" y="176.3">12</text>
<text x="38.7" y="178.8">14</text>
<text x="92.2" y="175.9">11</text>
<text x="92.2" y="178.4">13</text>
<text x="101.1" y="175.9">12</text>
<text x="101.1" y="178.4">14</text>
<text x="136.6" y="175.9">11</text>
<text x="136.6" y="178.4">13</text>
<text x="145.5" y="175.9">12</text>
<text x="145.5" y="178.4">14</text>
<text x="29.8" y="181.4">15</text>
<text x="38.7" y="181.4">16</text>
<text x="92.2" y="181">15</text>
<text x="101.1" y="181">16</text>
<text x="136.6" y="181">15</text>
<text x="145.5" y="181">16</text>
</g>
<g font-size="1.8" fill="#0f0f0f">
<text x="209.5" y="49.2">RS485_A</text>
<text x="209.5" y="54.3">RS485_B</text>
<text x="196.5" y="110.3">RS485_A</text>
<text x="266.9" y="110.3">RS485_B</text>
</g>
<g font-size="1.8" fill="#725600">
<text x="29.2" y="96.3">File:</text>
<text x="34.4" y="96.3">signals.kicad_sch</text>
<text x="76.2" y="98.8">File:</text>
<text x="81.4" y="98.8">mcu.kicad_sch</text>
</g>
</svg>
